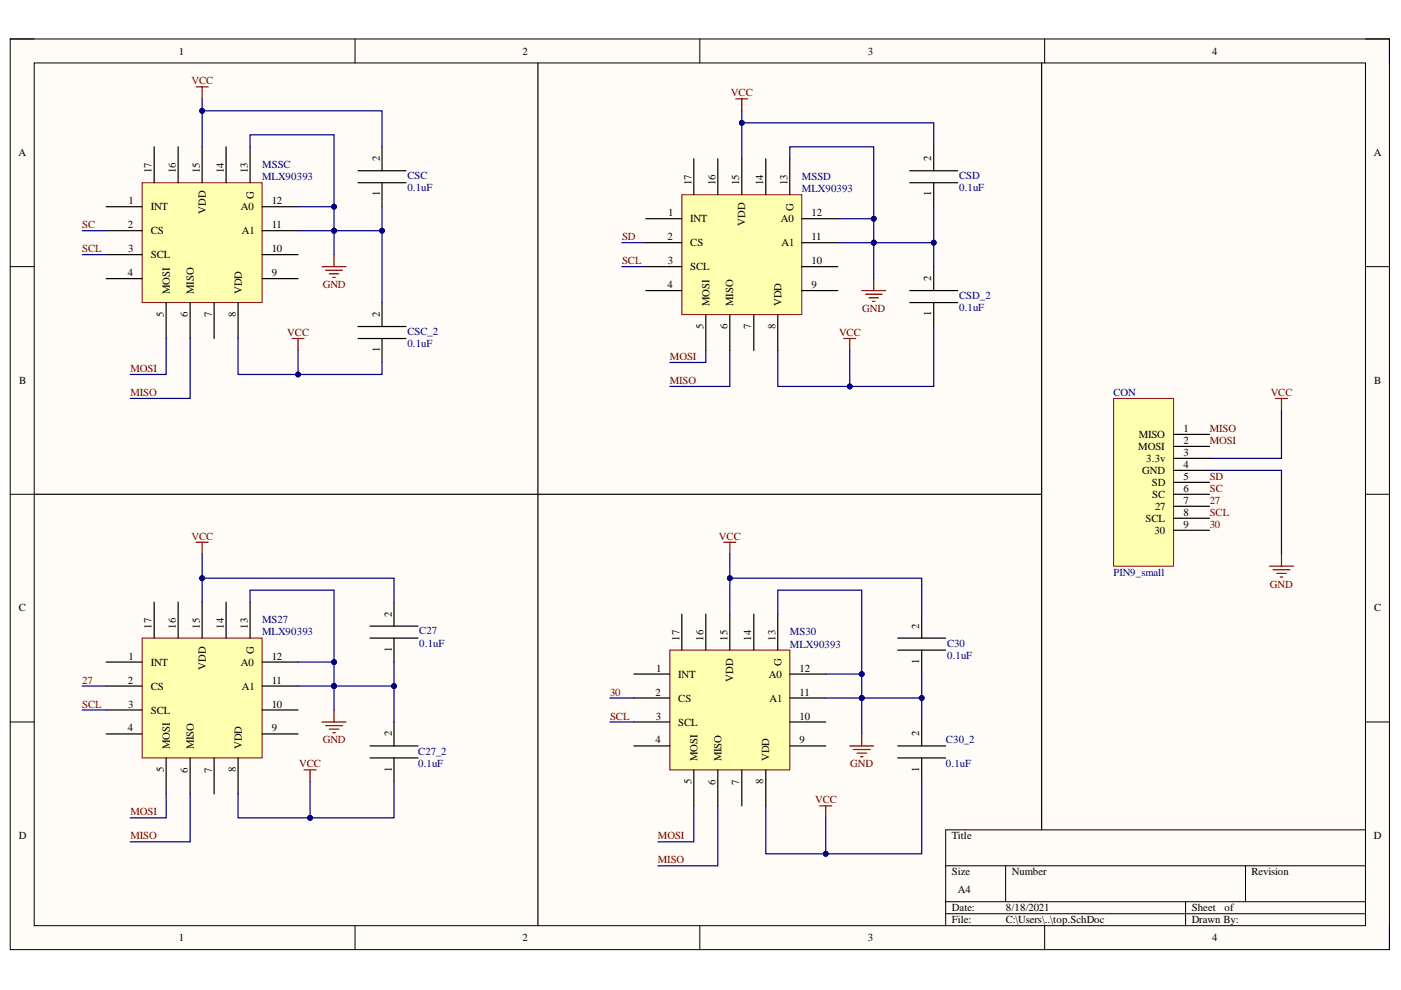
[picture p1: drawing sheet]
<svg xmlns="http://www.w3.org/2000/svg" width="297mm" height="210mm" viewBox="0 0 297 210" stroke-linecap="round" stroke-linejoin="round" font-family="sans-serif">
<path d="M2.2 8.3h292.4v193h-292.4z" fill-rule="evenodd" fill="#fffcf8"/>
<path d="M2.2 8.3h292.4v193h-292.4z" fill="none" stroke="#000" stroke-width=".21"/>
<path d="M7.3 13.3h282.2v183h-282.2z" fill-rule="evenodd" fill="#fffcf8"/>
<g fill="none" stroke="#000" stroke-width=".21">
<path d="M2.2 8.3h5.1M7.3 13.3h282.2v183h-282.2zM75.3 8.3v5M148.4 8.3v5M221.5 8.3v5M289.5 8.3h5.1v5M2.2 56.5h5.1M289.5 56.5h5.1M2.2 104.8h5.1M289.5 104.8h5.1M2.2 153.1h5.1M289.5 153.1h5.1"/>
<path d="M289.5 175.9h-89v20.4M75.3 196.3v5M148.4 196.3v5M200.5 183.6h89M200.5 191.2h89M200.5 193.7h89M213.2 183.6v7.6M221.5 196.3v5M251.4 191.2v5.1M264.1 183.6v7.6M294.6 196.3v5"/>
</g>
<g fill="none" stroke="#000" stroke-width=".25">
<path d="M75.9 38.7h10.2M75.9 36.2h10.2M81 31.1v5.1M81 38.7v5.1M192.9 38.7h10.2M192.9 36.2h10.2M198 31.1v5.1M198 38.7v5.1M198 56.5v5.1M75.9 71.8h10.2M75.9 69.2h10.2M81 64.1v5.1"/>
<path d="M81 71.8v5.1M192.9 64.2h10.2M192.9 61.6h10.2M198 64.2v5M78.5 135.3h10.1M78.5 132.8h10.1M83.5 127.7v5.1M83.5 135.3v5.1M190.3 135.3h10.2M190.3 137.8h10.2M195.4 130.2v5.1M195.4 137.8v5.1"/>
<path d="M78.5 158.2h10.1M83.5 153.1v5.1M190.3 158.2h10.2M195.4 153.1v5.1M78.5 160.7h10.1M83.5 160.7v5.1M190.3 160.7h10.2M195.4 160.7v5.1"/>
</g>
<g fill="none" stroke="#800000" stroke-width=".25">
<path d="M68.3 56.5h5.1M69 57.3h3.6M69.8 58.1h2M70.6 58.8h.5M70.8 54v2.5M185.2 59.1v2.5M182.7 61.6h5.1M183.5 62.4h3.5M184.2 63.1h2.1M185 63.9h.5M68.3 153.1h5.1M69 153.8h3.6"/>
<path d="M69.8 154.6h2M70.6 155.4h.5M70.8 150.5v2.6M180.2 158.2h5M180.9 158.9h3.6M181.7 159.7h2M182.7 155.6v2.6M182.5 160.4h.5"/>
</g>
<path d="M236.1 84.5h12.7v35.5h-12.7z" fill-rule="evenodd" fill="#ffffb0"/>
<path d="M236.1 84.5h12.7v35.5h-12.7z" fill="none" stroke="#800000" stroke-width=".21"/>
<path d="M114.1 13.3v183M220.8 13.3v162.6M248.8 92.1h7.6M248.8 94.6h7.6M248.8 97.2h7.6M248.8 99.7h7.6M248.8 102.3h7.6M248.8 104.8h7.6M248.8 107.3h7.6M248.8 109.9h7.6M248.8 112.4h7.6" fill="none" stroke="#000" stroke-width=".25"/>
<g fill="none" stroke="#800000" stroke-width=".25">
<path d="M41.6 18.4h2.5M42.9 18.4v2.6M156 21h2.5M157.3 21v2.5M61.9 71.8h2.6M63.2 71.8v2.5M178.9 71.8h2.5M180.2 71.8v2.5M270.4 84.5h2.6M271.7 84.5v2.5M41.6 115h2.5M42.9 115v2.5"/>
<path d="M153.5 115h2.5M154.7 115v2.5M271.7 117.5v2.5M269.2 120h5M269.9 120.8h3.6M270.7 121.6h2M271.4 122.3h.6M64.5 163.2h2.5M65.7 163.2v2.6M173.8 170.9h2.6M175.1 170.9v2.5"/>
</g>
<path d="M30.1 38.7h25.5v25.4h-25.5z" fill-rule="evenodd" fill="#ffffb0"/>
<path d="M30.1 38.7h25.5v25.4h-25.5z" fill="none" stroke="#800000" stroke-width=".21"/>
<g fill="none" stroke="#000" stroke-width=".25">
<path d="M32.7 31.1v7.6M37.8 31.1v7.6M42.9 31.1v7.6M47.9 31.1v7.6M53 31.1v7.6M22.5 43.8h7.6M22.5 48.9h7.6M22.5 54h7.6M22.5 59.1h7.6M55.6 43.8h7.6M55.6 48.9h7.6M55.6 54h7.6"/>
<path d="M55.6 59.1h7.6M35.2 64.1v7.7M40.3 64.1v7.7M45.4 64.1v7.7M50.5 64.1v7.7"/>
</g>
<path d="M142 137.8h25.4v25.4h-25.4z" fill-rule="evenodd" fill="#ffffb0"/>
<path d="M142 137.8h25.4v25.4h-25.4z" fill="none" stroke="#800000" stroke-width=".21"/>
<g fill="none" stroke="#000" stroke-width=".25">
<path d="M144.6 130.2v7.6M149.6 130.2v7.6M154.7 130.2v7.6M159.8 130.2v7.6M164.9 130.2v7.6M134.4 142.9h7.6M134.4 148h7.6M134.4 153.1h7.6M134.4 158.2h7.6M167.4 142.9h7.7M167.4 148h7.7M167.4 153.1h7.7"/>
<path d="M167.4 158.2h7.7M147.1 163.2v7.7M152.2 163.2v7.7M157.3 163.2v7.7M162.4 163.2v7.7"/>
</g>
<path d="M30.1 135.3h25.5v25.4h-25.5z" fill-rule="evenodd" fill="#ffffb0"/>
<path d="M30.1 135.3h25.5v25.4h-25.5z" fill="none" stroke="#800000" stroke-width=".21"/>
<g fill="none" stroke="#000" stroke-width=".25">
<path d="M32.7 127.7v7.6M37.8 127.7v7.6M42.9 127.7v7.6M47.9 127.7v7.6M53 127.7v7.6M22.5 140.4h7.6M22.5 145.5h7.6M22.5 150.5h7.6M22.5 155.6h7.6M55.6 140.4h7.6M55.6 145.5h7.6M55.6 150.5h7.6"/>
<path d="M55.6 155.6h7.6M35.2 160.7v7.6M40.3 160.7v7.6M45.4 160.7v7.6M50.5 160.7v7.6"/>
</g>
<path d="M144.6 41.3h25.4v25.4h-25.4z" fill-rule="evenodd" fill="#ffffb0"/>
<path d="M144.6 41.3h25.4v25.4h-25.4z" fill="none" stroke="#800000" stroke-width=".21"/>
<g fill="none" stroke="#000" stroke-width=".25">
<path d="M147.1 33.7v7.6M152.2 33.7v7.6M157.3 33.7v7.6M162.4 33.7v7.6M167.4 33.7v7.6M136.9 46.4h7.7M136.9 51.5h7.7M136.9 56.5h7.7M170 46.4h7.6M170 51.5h7.6M170 56.5h7.6M136.9 61.6h7.7"/>
<path d="M149.6 66.7v7.6M154.7 66.7v7.6M159.8 66.7v7.6M164.9 66.7v7.6M170 61.6h7.6M7.3 104.8h213.5"/>
</g>
<path d="M198 51.5v5" fill="none" stroke="#000080" stroke-width=".25"/>
<circle cx="198" cy="51.5" r=".51" fill="#000080"/>
<circle cx="198" cy="51.5" r=".51" fill="none" stroke="#000080" stroke-width=".21"/>
<path d="M17.4 54h5.1M17.4 48.9h5.1M35.2 71.8v7.6h-7.6M40.3 71.8v12.7h-12.7M42.9 122.6h40.6v5.1M17.4 150.5h5.1M17.4 145.5h5.1M35.2 168.3v5.1h-7.6M40.3 168.3v10.2h-12.7" fill="none" stroke="#000080" stroke-width=".25"/>
<circle cx="42.9" cy="122.6" r=".51" fill="#000080"/>
<circle cx="42.9" cy="122.6" r=".51" fill="none" stroke="#000080" stroke-width=".21"/>
<path d="M42.9 23.5h38.1v7.6" fill="none" stroke="#000080" stroke-width=".25"/>
<circle cx="42.9" cy="23.5" r=".51" fill="#000080"/>
<circle cx="42.9" cy="23.5" r=".51" fill="none" stroke="#000080" stroke-width=".21"/>
<path d="M50.5 168.3v5.1h15.2" fill="none" stroke="#000080" stroke-width=".25"/>
<circle cx="65.7" cy="173.4" r=".51" fill="#000080"/>
<circle cx="65.7" cy="173.4" r=".51" fill="none" stroke="#000080" stroke-width=".21"/>
<path d="M50.5 71.8v7.6h30.5v-2.5" fill="none" stroke="#000080" stroke-width=".25"/>
<circle cx="63.2" cy="79.4" r=".51" fill="#000080"/>
<circle cx="63.2" cy="79.4" r=".51" fill="none" stroke="#000080" stroke-width=".21"/>
<path d="M53 127.7v-2.6h17.8v15.3h-7.6" fill="none" stroke="#000080" stroke-width=".25"/>
<circle cx="70.8" cy="140.4" r=".51" fill="#000080"/>
<circle cx="70.8" cy="140.4" r=".51" fill="none" stroke="#000080" stroke-width=".21"/>
<path d="M53 31.1v-2.5h17.8v25.4" fill="none" stroke="#000080" stroke-width=".25"/>
<circle cx="70.8" cy="43.8" r=".51" fill="#000080"/>
<circle cx="70.8" cy="43.8" r=".51" fill="none" stroke="#000080" stroke-width=".21"/>
<circle cx="70.8" cy="48.9" r=".51" fill="#000080"/>
<circle cx="70.8" cy="48.9" r=".51" fill="none" stroke="#000080" stroke-width=".21"/>
<path d="M70.8 140.4v5.1h-7.6" fill="none" stroke="#000080" stroke-width=".25"/>
<circle cx="70.8" cy="145.5" r=".51" fill="#000080"/>
<circle cx="70.8" cy="145.5" r=".51" fill="none" stroke="#000080" stroke-width=".21"/>
<circle cx="70.8" cy="140.4" r=".51" fill="#000080"/>
<circle cx="70.8" cy="140.4" r=".51" fill="none" stroke="#000080" stroke-width=".21"/>
<path d="M63.2 48.9h7.6" fill="none" stroke="#000080" stroke-width=".25"/>
<circle cx="70.8" cy="48.9" r=".51" fill="#000080"/>
<circle cx="70.8" cy="48.9" r=".51" fill="none" stroke="#000080" stroke-width=".21"/>
<path d="M63.2 43.8h7.6" fill="none" stroke="#000080" stroke-width=".25"/>
<circle cx="70.8" cy="43.8" r=".51" fill="#000080"/>
<circle cx="70.8" cy="43.8" r=".51" fill="none" stroke="#000080" stroke-width=".21"/>
<path d="M65.7 165.8v7.6h17.8v-7.6" fill="none" stroke="#000080" stroke-width=".25"/>
<circle cx="65.7" cy="173.4" r=".51" fill="#000080"/>
<circle cx="65.7" cy="173.4" r=".51" fill="none" stroke="#000080" stroke-width=".21"/>
<path d="M83.5 140.4v5.1h-12.7" fill="none" stroke="#000080" stroke-width=".25"/>
<circle cx="70.8" cy="145.5" r=".51" fill="#000080"/>
<circle cx="70.8" cy="145.5" r=".51" fill="none" stroke="#000080" stroke-width=".21"/>
<circle cx="83.5" cy="145.5" r=".51" fill="#000080"/>
<circle cx="83.5" cy="145.5" r=".51" fill="none" stroke="#000080" stroke-width=".21"/>
<path d="M81 43.8v5.1h-10.2" fill="none" stroke="#000080" stroke-width=".25"/>
<circle cx="70.8" cy="48.9" r=".51" fill="#000080"/>
<circle cx="70.8" cy="48.9" r=".51" fill="none" stroke="#000080" stroke-width=".21"/>
<circle cx="81" cy="48.9" r=".51" fill="#000080"/>
<circle cx="81" cy="48.9" r=".51" fill="none" stroke="#000080" stroke-width=".21"/>
<path d="M131.8 56.5h5.1M131.8 51.5h5.1M149.6 74.3v2.6h-7.6M154.7 74.3v7.6h-12.7M154.7 130.2v-7.6h40.7v7.6M129.3 153.1h5.1M129.3 148h5.1M147.1 170.9v7.6h-7.6M152.2 170.9v12.7h-12.7" fill="none" stroke="#000080" stroke-width=".25"/>
<circle cx="154.7" cy="122.6" r=".51" fill="#000080"/>
<circle cx="154.7" cy="122.6" r=".51" fill="none" stroke="#000080" stroke-width=".21"/>
<path d="M157.3 26h40.7v5.1" fill="none" stroke="#000080" stroke-width=".25"/>
<circle cx="157.3" cy="26" r=".51" fill="#000080"/>
<circle cx="157.3" cy="26" r=".51" fill="none" stroke="#000080" stroke-width=".21"/>
<path d="M195.4 165.8v15.2h-33v-10.1" fill="none" stroke="#000080" stroke-width=".25"/>
<circle cx="175.1" cy="181" r=".51" fill="#000080"/>
<circle cx="175.1" cy="181" r=".51" fill="none" stroke="#000080" stroke-width=".21"/>
<path d="M164.9 130.2v-5.1h17.8v17.8" fill="none" stroke="#000080" stroke-width=".25"/>
<circle cx="182.7" cy="142.9" r=".51" fill="#000080"/>
<circle cx="182.7" cy="142.9" r=".51" fill="none" stroke="#000080" stroke-width=".21"/>
<path d="M198 69.2v12.7h-33.1v-7.6" fill="none" stroke="#000080" stroke-width=".25"/>
<circle cx="180.2" cy="81.9" r=".51" fill="#000080"/>
<circle cx="180.2" cy="81.9" r=".51" fill="none" stroke="#000080" stroke-width=".21"/>
<path d="M167.4 33.7v-2.6h17.8v28" fill="none" stroke="#000080" stroke-width=".25"/>
<circle cx="185.2" cy="46.4" r=".51" fill="#000080"/>
<circle cx="185.2" cy="46.4" r=".51" fill="none" stroke="#000080" stroke-width=".21"/>
<circle cx="185.2" cy="51.5" r=".51" fill="#000080"/>
<circle cx="185.2" cy="51.5" r=".51" fill="none" stroke="#000080" stroke-width=".21"/>
<path d="M175.1 142.9h7.6v5.1h-7.6" fill="none" stroke="#000080" stroke-width=".25"/>
<circle cx="182.7" cy="142.9" r=".51" fill="#000080"/>
<circle cx="182.7" cy="142.9" r=".51" fill="none" stroke="#000080" stroke-width=".21"/>
<circle cx="182.7" cy="148" r=".51" fill="#000080"/>
<circle cx="182.7" cy="148" r=".51" fill="none" stroke="#000080" stroke-width=".21"/>
<path d="M177.6 51.5h7.6" fill="none" stroke="#000080" stroke-width=".25"/>
<circle cx="185.2" cy="51.5" r=".51" fill="#000080"/>
<circle cx="185.2" cy="51.5" r=".51" fill="none" stroke="#000080" stroke-width=".21"/>
<path d="M177.6 46.4h7.6" fill="none" stroke="#000080" stroke-width=".25"/>
<circle cx="185.2" cy="46.4" r=".51" fill="#000080"/>
<circle cx="185.2" cy="46.4" r=".51" fill="none" stroke="#000080" stroke-width=".21"/>
<path d="M195.4 142.9v5.1h-12.7" fill="none" stroke="#000080" stroke-width=".25"/>
<circle cx="182.7" cy="148" r=".51" fill="#000080"/>
<circle cx="182.7" cy="148" r=".51" fill="none" stroke="#000080" stroke-width=".21"/>
<circle cx="195.4" cy="148" r=".51" fill="#000080"/>
<circle cx="195.4" cy="148" r=".51" fill="none" stroke="#000080" stroke-width=".21"/>
<path d="M198 43.8v7.7h-12.8" fill="none" stroke="#000080" stroke-width=".25"/>
<circle cx="185.2" cy="51.5" r=".51" fill="#000080"/>
<circle cx="185.2" cy="51.5" r=".51" fill="none" stroke="#000080" stroke-width=".21"/>
<circle cx="198" cy="51.5" r=".51" fill="#000080"/>
<circle cx="198" cy="51.5" r=".51" fill="none" stroke="#000080" stroke-width=".21"/>
<path d="M256.4 99.7h15.3v17.8M271.7 87v10.2h-15.3M42.9 117.5v10.2" fill="none" stroke="#000080" stroke-width=".25"/>
<circle cx="42.9" cy="122.6" r=".51" fill="#000080"/>
<circle cx="42.9" cy="122.6" r=".51" fill="none" stroke="#000080" stroke-width=".21"/>
<path d="M42.9 21v10.1" fill="none" stroke="#000080" stroke-width=".25"/>
<circle cx="42.9" cy="23.5" r=".51" fill="#000080"/>
<circle cx="42.9" cy="23.5" r=".51" fill="none" stroke="#000080" stroke-width=".21"/>
<path d="M63.2 74.3v5.1" fill="none" stroke="#000080" stroke-width=".25"/>
<circle cx="63.2" cy="79.4" r=".51" fill="#000080"/>
<circle cx="63.2" cy="79.4" r=".51" fill="none" stroke="#000080" stroke-width=".21"/>
<path d="M70.8 145.5v5" fill="none" stroke="#000080" stroke-width=".25"/>
<circle cx="70.8" cy="145.5" r=".51" fill="#000080"/>
<circle cx="70.8" cy="145.5" r=".51" fill="none" stroke="#000080" stroke-width=".21"/>
<path d="M81 48.9v15.2" fill="none" stroke="#000080" stroke-width=".25"/>
<circle cx="81" cy="48.9" r=".51" fill="#000080"/>
<circle cx="81" cy="48.9" r=".51" fill="none" stroke="#000080" stroke-width=".21"/>
<path d="M83.5 145.5v7.6" fill="none" stroke="#000080" stroke-width=".25"/>
<circle cx="83.5" cy="145.5" r=".51" fill="#000080"/>
<circle cx="83.5" cy="145.5" r=".51" fill="none" stroke="#000080" stroke-width=".21"/>
<path d="M154.7 117.5v5.1" fill="none" stroke="#000080" stroke-width=".25"/>
<circle cx="154.7" cy="122.6" r=".51" fill="#000080"/>
<circle cx="154.7" cy="122.6" r=".51" fill="none" stroke="#000080" stroke-width=".21"/>
<path d="M157.3 23.5v10.2" fill="none" stroke="#000080" stroke-width=".25"/>
<circle cx="157.3" cy="26" r=".51" fill="#000080"/>
<circle cx="157.3" cy="26" r=".51" fill="none" stroke="#000080" stroke-width=".21"/>
<path d="M175.1 173.4v7.6" fill="none" stroke="#000080" stroke-width=".25"/>
<circle cx="175.1" cy="181" r=".51" fill="#000080"/>
<circle cx="175.1" cy="181" r=".51" fill="none" stroke="#000080" stroke-width=".21"/>
<path d="M180.2 74.3v7.6" fill="none" stroke="#000080" stroke-width=".25"/>
<circle cx="180.2" cy="81.9" r=".51" fill="#000080"/>
<circle cx="180.2" cy="81.9" r=".51" fill="none" stroke="#000080" stroke-width=".21"/>
<path d="M182.7 148v7.6" fill="none" stroke="#000080" stroke-width=".25"/>
<circle cx="182.7" cy="148" r=".51" fill="#000080"/>
<circle cx="182.7" cy="148" r=".51" fill="none" stroke="#000080" stroke-width=".21"/>
<path d="M195.4 148v5.1" fill="none" stroke="#000080" stroke-width=".25"/>
<circle cx="195.4" cy="148" r=".51" fill="#000080"/>
<circle cx="195.4" cy="148" r=".51" fill="none" stroke="#000080" stroke-width=".21"/>
<g font-size="2.3">
<text x="37.9" y="11.6">1</text>
<text x="110.8" y="11.6">2</text>
<text x="184" y="11.6">3</text>
<text x="257" y="11.6">4</text>
<text x="3.9" y="33.1">A</text>
<text x="80.5" y="34.1" transform="rotate(-90 80.5 34.1)">2</text>
<text x="197.4" y="34.1" transform="rotate(-90 197.4 34.1)">2</text>
<text x="291.2" y="33.1">A</text>
<text x="32.1" y="36.7" transform="rotate(-90 32.1 36.7)">17</text>
<text x="37.3" y="36.7" transform="rotate(-90 37.3 36.7)">16</text>
<text x="42.4" y="36.7" transform="rotate(-90 42.4 36.7)">15</text>
<text x="47.5" y="36.7" transform="rotate(-90 47.5 36.7)">14</text>
<text x="52.5" y="36.7" transform="rotate(-90 52.5 36.7)">13</text>
<text x="80.5" y="41.7" transform="rotate(-90 80.5 41.7)">1</text>
<text x="146.6" y="39.2" transform="rotate(-90 146.6 39.2)">17</text>
<text x="151.7" y="39.2" transform="rotate(-90 151.7 39.2)">16</text>
<text x="156.7" y="39.2" transform="rotate(-90 156.7 39.2)">15</text>
<text x="161.8" y="39.2" transform="rotate(-90 161.8 39.2)">14</text>
<text x="167" y="39.2" transform="rotate(-90 167 39.2)">13</text>
<text x="197.4" y="41.7" transform="rotate(-90 197.4 41.7)">1</text>
<text x="27.2" y="43.3">1</text>
<text x="32" y="44.5">INT</text>
<text x="43.6" y="45.4" transform="rotate(-90 43.6 45.4)">VDD</text>
<text x="51.1" y="44.5">A0</text>
<text x="53.8" y="42.2" transform="rotate(-90 53.8 42.2)">G</text>
<text x="57.6" y="43.3">12</text>
<text x="141.7" y="45.8">1</text>
<text x="146.3" y="47.1">INT</text>
<text x="158" y="47.9" transform="rotate(-90 158 47.9)">VDD</text>
<text x="165.5" y="47.1">A0</text>
<text x="168.3" y="44.7" transform="rotate(-90 168.3 44.7)">G</text>
<text x="172.1" y="45.8">12</text>
<text x="27.1" y="48.3">2</text>
<text x="27.2" y="53.5">3</text>
<text x="32" y="49.7">CS</text>
<text x="51.3" y="49.7">A1</text>
<text x="57.6" y="53.5">10</text>
<text x="57.6" y="48.3">11</text>
<text x="141.5" y="51">2</text>
<text x="146.3" y="52.2">CS</text>
<text x="165.7" y="52.2">A1</text>
<text x="172.1" y="51">11</text>
<text x="27.1" y="58.6">4</text>
<text x="32" y="54.8">SCL</text>
<text x="57.6" y="58.6">9</text>
<text x="141.6" y="56">3</text>
<text x="146.3" y="57.3">SCL</text>
<text x="172.1" y="56">10</text>
<text x="197.4" y="59.6" transform="rotate(-90 197.4 59.6)">2</text>
<text x="36" y="62.4" transform="rotate(-90 36 62.4)">MOSI</text>
<text x="41.1" y="62.4" transform="rotate(-90 41.1 62.4)">MISO</text>
<text x="51.3" y="62.4" transform="rotate(-90 51.3 62.4)">VDD</text>
<text x="141.5" y="61.1">4</text>
<text x="150.4" y="64.9" transform="rotate(-90 150.4 64.9)">MOSI</text>
<text x="155.5" y="64.9" transform="rotate(-90 155.5 64.9)">MISO</text>
<text x="165.7" y="64.9" transform="rotate(-90 165.7 64.9)">VDD</text>
<text x="172.1" y="61.1">9</text>
<text x="34.8" y="67.2" transform="rotate(-90 34.8 67.2)">5</text>
<text x="39.8" y="67.3" transform="rotate(-90 39.8 67.3)">6</text>
<text x="44.9" y="67.2" transform="rotate(-90 44.9 67.2)">7</text>
<text x="50" y="67.2" transform="rotate(-90 50 67.2)">8</text>
<text x="80.5" y="67.2" transform="rotate(-90 80.5 67.2)">2</text>
<text x="149.1" y="69.7" transform="rotate(-90 149.1 69.7)">5</text>
<text x="154.2" y="69.8" transform="rotate(-90 154.2 69.8)">6</text>
<text x="159.3" y="69.8" transform="rotate(-90 159.3 69.8)">7</text>
<text x="164.4" y="69.7" transform="rotate(-90 164.4 69.7)">8</text>
<text x="197.4" y="67" transform="rotate(-90 197.4 67)">1</text>
<text x="80.5" y="74.7" transform="rotate(-90 80.5 74.7)">1</text>
<text x="4.1" y="81.4">B</text>
<text x="291.3" y="81.4">B</text>
<text x="241.3" y="95.4">MOSI</text>
<text x="241.4" y="92.9">MISO</text>
<text x="250.9" y="91.5">1</text>
<text x="250.9" y="94.2">2</text>
<text x="242.2" y="100.5">GND</text>
<text x="243" y="98">3.3v</text>
<text x="250.9" y="96.7">3</text>
<text x="250.9" y="99.2">4</text>
<text x="250.9" y="101.8">5</text>
<text x="244.2" y="103">SD</text>
<text x="244.3" y="105.6">SC</text>
<text x="250.9" y="104.3">6</text>
<text x="250.9" y="106.8">7</text>
<text x="242.9" y="110.6">SCL</text>
<text x="244.8" y="113.2">30</text>
<text x="244.9" y="108.1">27</text>
<text x="250.9" y="109.4">8</text>
<text x="250.9" y="111.9">9</text>
<text x="4" y="129.7">C</text>
<text x="83.1" y="130.7" transform="rotate(-90 83.1 130.7)">2</text>
<text x="291.3" y="129.7">C</text>
<text x="32.1" y="133.3" transform="rotate(-90 32.1 133.3)">17</text>
<text x="37.3" y="133.3" transform="rotate(-90 37.3 133.3)">16</text>
<text x="42.4" y="133.3" transform="rotate(-90 42.4 133.3)">15</text>
<text x="47.5" y="133.3" transform="rotate(-90 47.5 133.3)">14</text>
<text x="52.5" y="133.3" transform="rotate(-90 52.5 133.3)">13</text>
<text x="144.1" y="135.8" transform="rotate(-90 144.1 135.8)">17</text>
<text x="149.1" y="135.8" transform="rotate(-90 149.1 135.8)">16</text>
<text x="154.2" y="135.8" transform="rotate(-90 154.2 135.8)">15</text>
<text x="159.3" y="135.8" transform="rotate(-90 159.3 135.8)">14</text>
<text x="164.4" y="135.8" transform="rotate(-90 164.4 135.8)">13</text>
<text x="194.9" y="133.3" transform="rotate(-90 194.9 133.3)">2</text>
<text x="27.2" y="139.9">1</text>
<text x="32" y="141.1">INT</text>
<text x="43.6" y="142" transform="rotate(-90 43.6 142)">VDD</text>
<text x="51.1" y="141.1">A0</text>
<text x="53.8" y="138.7" transform="rotate(-90 53.8 138.7)">G</text>
<text x="57.6" y="139.9">12</text>
<text x="83.1" y="138.2" transform="rotate(-90 83.1 138.2)">1</text>
<text x="139.2" y="142.4">1</text>
<text x="143.8" y="143.7">INT</text>
<text x="163" y="143.7">A0</text>
<text x="165.7" y="141.2" transform="rotate(-90 165.7 141.2)">G</text>
<text x="169.5" y="142.4">12</text>
<text x="194.9" y="140.7" transform="rotate(-90 194.9 140.7)">1</text>
<text x="27.1" y="144.9">2</text>
<text x="32" y="146.2">CS</text>
<text x="51.3" y="146.2">A1</text>
<text x="57.6" y="144.9">11</text>
<text x="139" y="147.5">2</text>
<text x="143.8" y="148.8">CS</text>
<text x="155.5" y="144.5" transform="rotate(-90 155.5 144.5)">VDD</text>
<text x="163.2" y="148.8">A1</text>
<text x="169.5" y="147.5">11</text>
<text x="27.1" y="155.1">4</text>
<text x="27.2" y="150">3</text>
<text x="32" y="151.3">SCL</text>
<text x="57.6" y="155.1">9</text>
<text x="57.6" y="150">10</text>
<text x="139.1" y="152.6">3</text>
<text x="143.8" y="153.8">SCL</text>
<text x="169.5" y="152.6">10</text>
<text x="36" y="158.9" transform="rotate(-90 36 158.9)">MOSI</text>
<text x="41.1" y="158.9" transform="rotate(-90 41.1 158.9)">MISO</text>
<text x="51.3" y="158.9" transform="rotate(-90 51.3 158.9)">VDD</text>
<text x="83.1" y="156.1" transform="rotate(-90 83.1 156.1)">2</text>
<text x="139" y="157.6">4</text>
<text x="147.9" y="161.4" transform="rotate(-90 147.9 161.4)">MOSI</text>
<text x="152.9" y="161.4" transform="rotate(-90 152.9 161.4)">MISO</text>
<text x="163.1" y="161.4" transform="rotate(-90 163.1 161.4)">VDD</text>
<text x="169.5" y="157.6">9</text>
<text x="194.9" y="156.1" transform="rotate(-90 194.9 156.1)">2</text>
<text x="34.8" y="163.7" transform="rotate(-90 34.8 163.7)">5</text>
<text x="39.8" y="163.8" transform="rotate(-90 39.8 163.8)">6</text>
<text x="44.9" y="163.8" transform="rotate(-90 44.9 163.8)">7</text>
<text x="50" y="163.7" transform="rotate(-90 50 163.7)">8</text>
<text x="83.1" y="163.6" transform="rotate(-90 83.1 163.6)">1</text>
<text x="146.6" y="166.2" transform="rotate(-90 146.6 166.2)">5</text>
<text x="151.7" y="166.3" transform="rotate(-90 151.7 166.3)">6</text>
<text x="156.7" y="166.3" transform="rotate(-90 156.7 166.3)">7</text>
<text x="161.8" y="166.2" transform="rotate(-90 161.8 166.2)">8</text>
<text x="194.9" y="163.6" transform="rotate(-90 194.9 163.6)">1</text>
<text x="4" y="177.9">D</text>
<text x="201.8" y="177.9">Title</text>
<text x="291.2" y="177.9">D</text>
<text x="201.8" y="185.6">Size</text>
<text x="214.5" y="185.6">Number</text>
<text x="265.4" y="185.6">Revision</text>
<text x="203.1" y="189.4">A4</text>
<text x="201.8" y="193.2">Date:</text>
<text x="201.8" y="195.7">File:</text>
<text x="213.3" y="193.2">8/18/2021</text>
<text x="213.3" y="195.7">C:\Users\..\top.SchDoc</text>
<text x="252.7" y="193.2">Sheet</text>
<text x="252.7" y="195.7">Drawn By:</text>
<text x="259.6" y="193.2">of</text>
<text x="37.9" y="199.6">1</text>
<text x="110.8" y="199.6">2</text>
<text x="184" y="199.6">3</text>
<text x="257" y="199.6">4</text>
</g>
<g font-size="2.3" fill="#800000">
<text x="40.6" y="17.9">VCC</text>
<text x="155" y="20.4">VCC</text>
<text x="17.4" y="53.5">SCL</text>
<text x="17.4" y="48.3">SC</text>
<text x="131.9" y="51">SD</text>
<text x="131.9" y="56">SCL</text>
<text x="68.4" y="61.1">GND</text>
<text x="60.9" y="71.2">VCC</text>
<text x="177.9" y="71.2">VCC</text>
<text x="182.8" y="66.2">GND</text>
<text x="142" y="76.3">MOSI</text>
<text x="27.7" y="78.9">MOSI</text>
<text x="27.7" y="83.9">MISO</text>
<text x="142" y="81.4">MISO</text>
<text x="269.4" y="83.9">VCC</text>
<text x="256.5" y="94.2">MOSI</text>
<text x="256.5" y="91.5">MISO</text>
<text x="256.5" y="101.8">SD</text>
<text x="256.5" y="104.3">SC</text>
<text x="256.5" y="106.8">27</text>
<text x="256.5" y="109.4">SCL</text>
<text x="256.5" y="111.9">30</text>
<text x="40.6" y="114.4">VCC</text>
<text x="152.4" y="114.4">VCC</text>
<text x="269.3" y="124.6">GND</text>
<text x="17.4" y="144.9">27</text>
<text x="129.3" y="147.5">30</text>
<text x="17.4" y="150">SCL</text>
<text x="129.3" y="152.6">SCL</text>
<text x="68.4" y="157.6">GND</text>
<text x="63.4" y="162.7">VCC</text>
<text x="180.3" y="162.7">GND</text>
<text x="27.7" y="172.8">MOSI</text>
<text x="172.8" y="170.3">VCC</text>
<text x="27.7" y="177.9">MISO</text>
<text x="139.5" y="177.9">MOSI</text>
<text x="139.5" y="183.1">MISO</text>
</g>
<g font-size="2.3" fill="#000080">
<text x="55.6" y="35.7">MSSC</text>
<text x="55.6" y="38.2">MLX90393</text>
<text x="86.4" y="37.9">CSC</text>
<text x="86.4" y="40.5">0.1uF</text>
<text x="170" y="38.2">MSSD</text>
<text x="170" y="40.7">MLX90393</text>
<text x="203.4" y="37.9">CSD</text>
<text x="203.4" y="40.5">0.1uF</text>
<text x="203.4" y="63.4">CSD_2</text>
<text x="203.4" y="65.9">0.1uF</text>
<text x="86.4" y="71">CSC_2</text>
<text x="86.4" y="73.5">0.1uF</text>
<text x="236.1" y="83.9">CON</text>
<text x="236.1" y="122">PIN9_small</text>
<text x="55.6" y="132.2">MS27</text>
<text x="55.6" y="134.7">MLX90393</text>
<text x="88.9" y="134.5">C27</text>
<text x="88.9" y="137.1">0.1uF</text>
<text x="167.5" y="134.7">MS30</text>
<text x="167.5" y="137.3">MLX90393</text>
<text x="200.8" y="137.1">C30</text>
<text x="200.8" y="139.6">0.1uF</text>
<text x="88.7" y="160.2">C27_2</text>
<text x="200.6" y="157.6">C30_2</text>
<text x="88.7" y="162.7">0.1uF</text>
<text x="200.6" y="162.7">0.1uF</text>
</g>
</svg>
